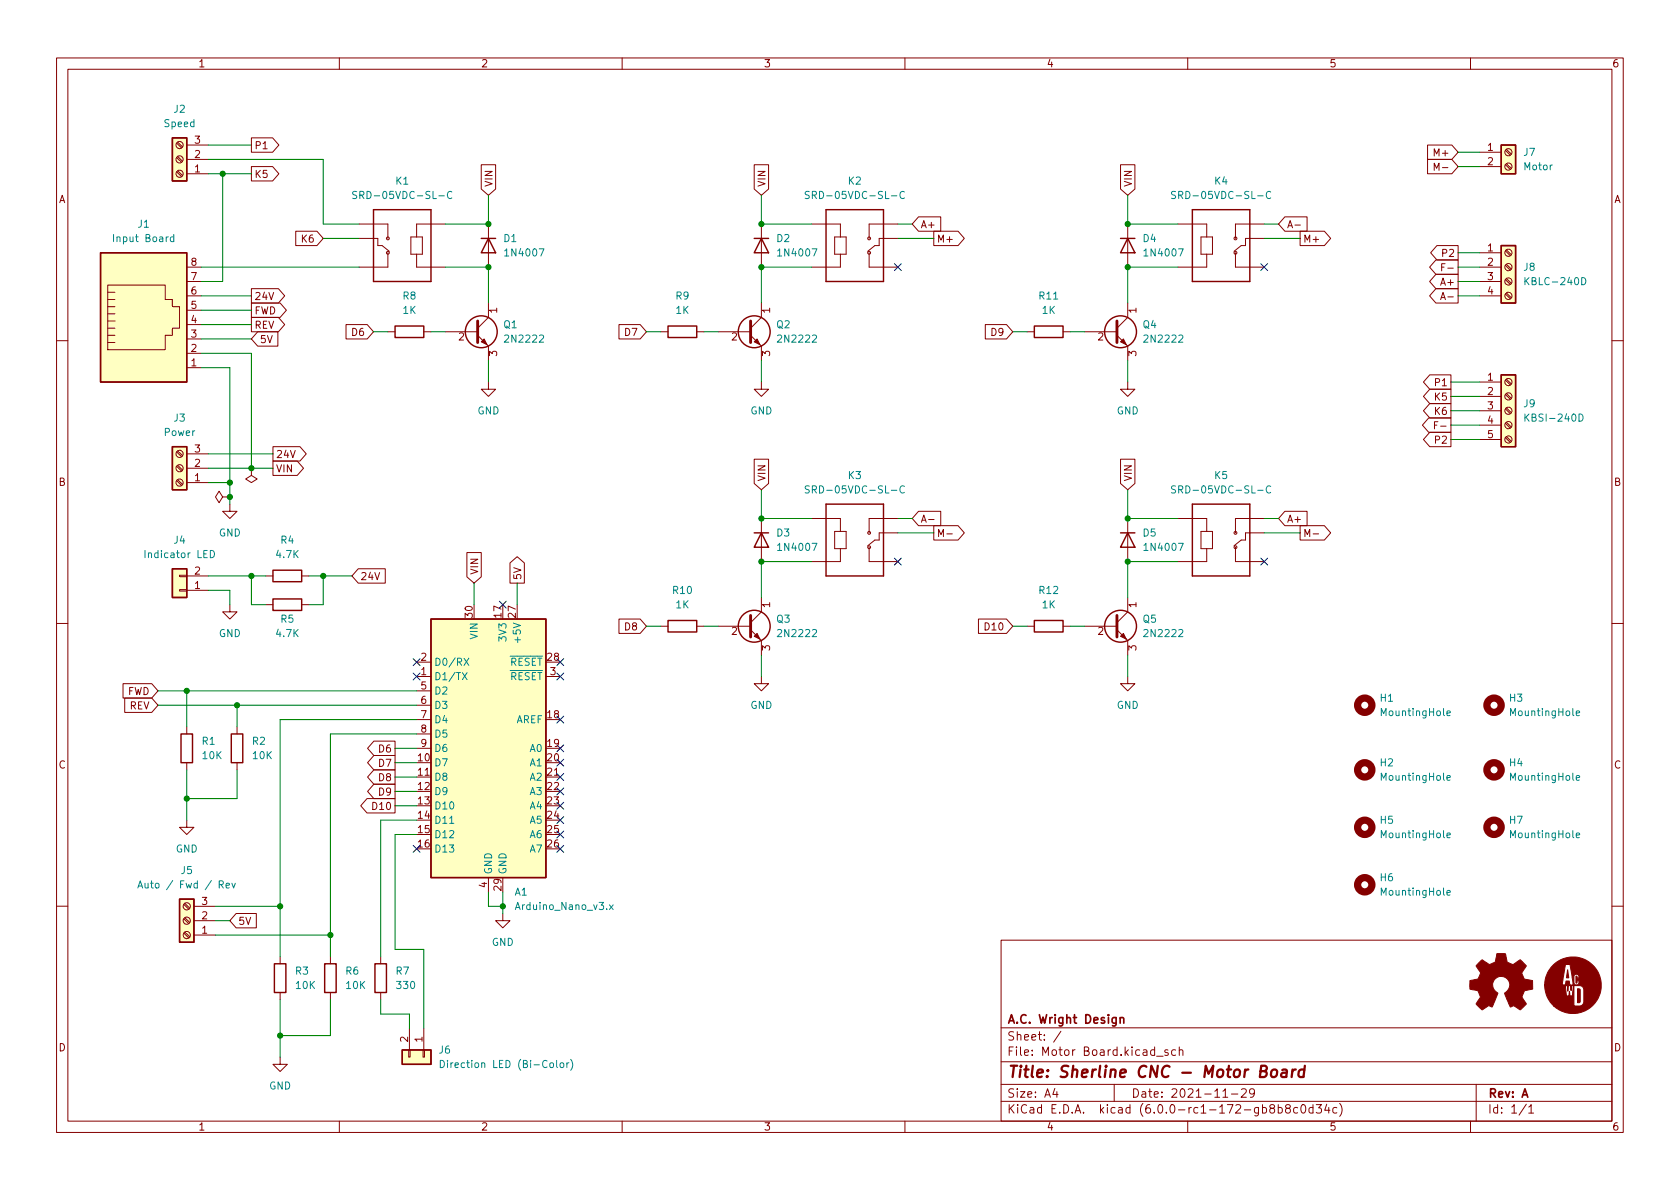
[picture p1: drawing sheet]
<svg xmlns="http://www.w3.org/2000/svg" width="297mm" height="210mm" viewBox="0 0 297 210" stroke-linecap="round" stroke-linejoin="round" font-family="sans-serif">
<g fill="none" stroke="#840000" stroke-width=".18">
<path d="M10 10.2h277v190.1h-277zM12 12.2h273v186.1h-273zM60 10.2v2M110 10.2v2M160 10.2v2M210 10.2v2M260 10.2v2M31.2 25.3l.9 .9M31.2 27.9l.9 .8M31.2 30.4l.9 .8M31.4 25.1l.9 .9M31.4 27.7l.9 .8"/>
<path d="M31.4 30.2l.9 .9M33 30.7h3.8M33 28.2h3.8M33 25.6h3.8M44.4 24.4h3.8l1.1 1.2-1.1 1.3h-3.8zM44.4 29.5h3.8l1.1 1.2-1.1 1.3h-3.8zM63.5 39.6h5.1v2.6M78.7 39.6h-5v2.3M85.1 29.1h2.5v4.3l-1.2 1.1-1.3-1.1zM86.4 39.6v7.6M133.3 29.1h2.6v4.3l-1.3 1.1-1.3-1.1zM134.6 39.6v7.6"/>
<path d="M143.5 39.6h5.1v2.3M158.7 39.6h-5v2.6M162.4 38.3h3.9v2.6h-3.9l-1.1-1.3zM198.1 29.1h2.6v4.3l-1.3 1.1-1.3-1.1zM199.4 39.6v7.6M208.3 39.6h5.1v2.3M223.5 39.6h-5.1v2.6M227.2 38.3h3.9v2.6h-3.9l-1.1-1.3zM229 39.8h.9M252.4 28.2h4.3l1.1 1.3-1.1 1.2h-4.3zM252.4 25.6h4.3l1.1 1.3-1.1 1.3h-4.3zM253.6 30.1v-1.2l.4 .9 .4-.9v1.2"/>
<path d="M255 29.6h1M261.6 26.9h3.8M261.6 29.5h3.8M266.2 29.1l.8 .9M266.2 26.6l.8 .8M266.3 29l.9 .8M266.3 26.4l.9 .8M19 59.3h1.3M19 58h1.3M19 56.8h1.3M19 55.5h1.3M19 54.2h1.3"/>
<path d="M19 50.4h10.2v2.6h1.3v1.2h1.2v3.8h-1.2v1.3h-1.3v2.5h-10.2zM19 53h1.3M19 51.7h1.3M33 47.2h2.6M33 59.9h2.6M33 57.4h2.6M33 54.9h2.6M33 52.3h2.6M33 49.8h2.6M44.4 51h4.8l1.1 1.3-1.1 1.3h-4.8zM44.4 53.6h5.1l1.1 1.3-1.1 1.2h-5.1zM44.4 56.1h4.8l1.1 1.3-1.1 1.3h-4.8z"/>
<path d="M45.6 58.7h3.5v2.5h-3.5l-1.2-1.3zM52.3 40.9h3.7l1.1 1.3-1.1 1.2h-3.7zM61.2 57.4h3.7l1.1 1.3-1.1 1.2h-3.7zM63.5 42.2h3.3v1.2h.8l1.2 1M68.6 58.7h1.2M68.6 44.7v2.5h-5.1M72.6 41.9h2.1v3.1h-2.1zM73.7 45v2.2h5M74.9 58.7h1.3M78.7 58.7h5.8M84.5 59.3l1.9 1.9v2.5M86.4 53.6v2.5l-1.9 1.9"/>
<path d="M109.4 57.4h3.8l1.1 1.3-1.1 1.2h-3.8zM116.8 58.7h1.3M123.2 58.7h1.3M127 58.7h5.7M132.7 59.3l1.9 1.9v2.5M134.6 53.6v2.5l-1.9 1.9M147.6 41.9h2v3.1h-2zM148.6 45v2.2h-5.1M153.7 44.7v2.5h5M158.7 42.2h-3.3v1.2h-.7l-1.3 1M165.1 40.9h4.3l1.1 1.3-1.1 1.2h-4.3zM174.2 57.4h3.8l1.1 1.3-1.1 1.2h-3.8z"/>
<path d="M181.6 58.7h1.3M188 58.7h1.2M191.8 58.7h5.7M197.5 59.3l1.9 1.9v2.5M199.4 53.6v2.5l-1.9 1.9M212.3 41.9h2.1v3.1h-2.1zM213.4 45v2.2h-5.1M218.4 44.7v2.5h5.1M223.5 42.2h-3.3v1.2h-.7l-1.3 1M229.9 40.9h4.3l1.1 1.3-1.1 1.2h-4.3zM253.9 48.5h3.9v2.5h-3.9l-1.1-1.2zM253.9 51h3.9v2.6h-3.9l-1.1-1.3z"/>
<path d="M253.9 46h3.9v2.5h-3.9l-1.1-1.3zM254.1 43.4h3.7v2.6h-3.7l-1.2-1.3zM254.7 53l.4-1.3 .5 1.3M254.8 52.6h.6M254.9 47.2h.4M255.5 46.6h-.6v1.3M256 52.5h1M256 47.4h1M261.6 47.2h3.8M261.6 52.3h3.8M261.6 49.8h3.8M261.6 44.7h3.8"/>
<path d="M266.2 52l.8 .8M266.2 49.4l.8 .9M266.2 46.9l.8 .8M266.2 44.4l.8 .8M266.3 51.8l.9 .8M266.3 49.3l.9 .8M266.3 46.7l.9 .9M266.3 44.2l.9 .8M10 60.2h2M19 60.6h1.3M31.2 79.9l.9 .9M31.4 79.8l.9 .8"/>
<path d="M33 65h2.6M33 62.5h2.6M48.3 79h4.7l1.1 1.3-1.1 1.2h-4.7zM86.4 67.6v1.2h1.2l-1.2 1.3-1.3-1.3h1.3M134.6 67.6v1.2h1.3l-1.3 1.3-1.3-1.3h1.3M199.4 67.6v1.2h1.3l-1.3 1.3-1.3-1.3h1.3M252.6 73.9h3.9v2.5h-3.9l-1.1-1.2zM252.8 76.4h3.7v2.6h-3.7l-1.1-1.3zM252.8 68.8h3.7v2.6h-3.7l-1.1-1.3zM252.8 66.3h3.7v2.5h-3.7l-1.1-1.2zM252.8 71.4h3.7v2.5h-3.7l-1.1-1.3zM253.6 75.2h.5"/>
<path d="M254.2 74.6h-.6v1.2M254.7 75.4h1M261.6 67.6h3.8M261.6 70.1h3.8M261.6 72.6h3.8M261.6 75.2h3.8M261.6 77.7h3.8M266.2 77.4l.8 .8M266.2 74.8l.8 .9M266.2 72.3l.8 .8M266.2 69.8l.8 .8M266.2 67.2l.8 .9"/>
<path d="M266.3 77.2l.9 .8M266.3 74.7l.9 .8M266.3 72.1l.9 .9M266.3 69.6l.9 .8M266.3 67.1l.9 .8M285 60.2h2M31.2 82.5l.9 .8M31.2 85l.9 .8M31.4 82.3l.9 .8M31.4 84.8l.9 .9M33 85.3h3.8M33 82.8h3.8"/>
<path d="M33 80.3h3.8M39.4 87.9l-.7-1-.6 1 .6 1 .7-1h1.2M40.6 87.9h.1M40.6 89.1v1.3h1.3l-1.3 1.3-1.2-1.3h1.2M44.4 82.8v1.3l1.1 .6-1.1 .6-1-.6 1-.6M44.4 82.8h.1M48.3 81.5h4.3l1.1 1.3-1.1 1.3h-4.3zM82.5 97.7h2.6v4.3l-1.3 1.1-1.3-1.1zM90.2 99.5l1.2-1.1 1.3 1.1v3.6h-2.5zM133.3 81.2h2.6v4.3l-1.3 1.1-1.3-1.1zM134.6 91.7v7.6M143.5 91.7h5.1v2.3"/>
<path d="M147.6 94h2v3h-2zM148.6 97v2.3h-5.1M153.7 96.8v2.5h5M158.7 91.7h-5v2.5M158.7 94.2h-3.3v1.3h-.7l-1.3 1M162.4 90.4h3.9v2.6h-3.9l-1.1-1.3zM164.2 91.9h1M165.1 93h4.3l1.1 1.2-1.1 1.3h-4.3zM166 94.9v-1.3l.4 .9 .4-.9v1.3M167.4 94.4h1M198.1 81.2h2.6v4.3l-1.3 1.1-1.3-1.1zM199.4 91.7v7.6"/>
<path d="M208.3 91.7h5.1v2.3M212.3 94h2.1v3h-2.1zM213.4 97v2.3h-5.1M218.4 96.8v2.5h5.1M223.5 91.7h-5.1v2.5M223.5 94.2h-3.3v1.3h-.7l-1.3 1M227.2 90.4h3.9v2.6h-3.9l-1.1-1.3zM229.9 93h4.3l1.1 1.2-1.1 1.3h-4.3zM230.7 94.9v-1.3l.4 .9 .5-.9v1.3M232.2 94.4h.9M10 110.2h2M31.7 101.7h1.3v.3h-1.3z"/>
<path d="M31.7 104.3h1.3v.2h-1.3zM33 101.8h3.8M33 104.4h3.8M40.6 106.9v1.3h1.3l-1.3 1.3-1.2-1.3h1.2M47 101.8h1.3M47 106.9h1.3M53.3 101.8h1.3M53.3 106.9h1.3M63.3 100.6h4.8v2.5h-4.8l-1.1-1.3zM73.7 119.6h2.5M73.7 117.1h2.5M96.5 119.6h2.6"/>
<path d="M109.4 109.5h3.8l1.1 1.2-1.1 1.3h-3.8zM116.8 110.7h1.3M123.2 110.7h1.3M127 110.7h5.7M132.7 111.4l1.9 1.9v2.5M134.6 119.6v1.3h1.3l-1.3 1.3-1.3-1.3h1.3M134.6 105.7v2.5l-1.9 1.9M173 109.5h5l1.1 1.2-1.1 1.3h-5zM181.6 110.7h1.3M188 110.7h1.2M191.8 110.7h5.7M197.5 111.4l1.9 1.9v2.5"/>
<path d="M199.4 119.6v1.3h1.3l-1.3 1.3-1.3-1.3h1.3M199.4 105.7v2.5l-1.9 1.9M285 110.2h2M21.7 120.9h5.1l1.1 1.3-1.1 1.2h-5.1zM22.1 123.4h4.7l1.1 1.3-1.1 1.3h-4.7zM33 128.5v1.3M33 134.9v1.2M41.9 128.5v1.3M41.9 134.9v1.2M66.1 136.1h3.7v2.6h-3.7l-1.1-1.3zM66.1 138.7h3.7v2.5h-3.7l-1.1-1.3zM66.1 133.6h3.7v2.5h-3.7l-1.1-1.2z"/>
<path d="M66.1 131.1h3.7v2.5h-3.7l-1.1-1.3zM73.7 137.4h2.5M73.7 122.2h2.5M73.7 124.7h2.5M73.7 127.2h2.5M73.7 129.8h2.5M73.7 132.3h2.5M96.5 137.4h2.6M32.5 159.9l.9 .9M32.7 159.8l.9 .8M33 145v1.3h1.3l-1.3 1.3-1.3-1.3h1.3M64.9 141.2h4.9v2.6h-4.9l-1.1-1.3z"/>
<path d="M86.4 155.2v2.5M10 160.2h2M32.5 162.5l.9 .8M32.5 165l.9 .9M32.7 162.3l.9 .8M32.7 164.8l.9 .9M34.3 165.3h3.8M34.3 162.8h3.8M34.3 160.3h3.8M41.8 161.5h3.5v2.6h-3.5l-1.2-1.3zM49.5 169.2v1.2M49.5 175.5v1.3"/>
<path d="M58.4 169.2v1.2M58.4 175.5v1.3M67.3 169.2v1.2M67.3 175.5v1.3M88.9 161.5v1.3h1.3l-1.3 1.3-1.3-1.3h1.3M177 166.3h108v32h-108zM285 160.2h2M49.5 186.9v1.3h1.3l-1.3 1.3-1.2-1.3h1.2M60 198.3v2M72.3 185.7h.2v1.2h-.2zM72.4 181.9v3.8M74.8 185.7h.3v1.2h-.3z"/>
<path d="M74.9 181.9v3.8M110 198.3v2M160 198.3v2M177 194.8h108M177 191.8h108M177 187.8h108M177 181.8h108M186.5 192.5l-.4 1h1M186.9 193v1M187.6 182.4l-1.3 1.9M197 191.8v3M204.5 186.8h1.1"/>
<path d="M206.5 185.7l-.4-.1-.2 .2 .1 .3 .5 .1v.4h-.6M207.9 185.7l-.5-.1-.3 .3v.4l.2 .3h.6M208.5 185.8l.2-.2 .4 .1v.9M208.5 185.1v1.5M210 198.3v2M216.2 194h.9M217.7 193.5h1.2M219.5 192.7l.6-.2 .2 .2 .1 .3-1 1h1M221.8 193.2l-.3 .3-.4-.1-.2-.2 .2-.6 .4-.1 .2 .2a.99 .99 0 0 1-.3 1.3h-.3M224.8 196l-.3-.3 .1-.2 .2-.2 .4 .1 .2 .2-.1 .2-.7 .2-.1 .3v.2l.3 .3h.4l.2-.3-.1-.4-.2-.1M226 195.9l.4-.1 .3 .3v.4l-.1 .3h-.6M226 195.3v1.5"/>
<path d="M227.6 196l-.3-.3 .1-.2 .2-.2 .4 .1 .1 .2v.2l-.7 .2-.1 .3 .1 .4 .2 .1h.3l.2-.3v-.2l-.2-.3M229.4 195.9l-.4-.1-.3 .3v.4l.2 .3h.5M230.2 195.4l.2-.1a.81 .81 0 0 1 .5 .7 .81 .81 0 0 1-.3 .8h-.1a.81 .81 0 0 1-.6-.6 .81 .81 0 0 1 .3-.8zM232.1 195.9l-.4-.1-.3 .3v.4l.2 .3h.5M232.1 195.3v1.5M232.7 195.3h.9l-.5 .6 .5 .1v.7l-.2 .1h-.5l-.2-.1M234.6 195.3l-.4 1h.9M234.9 195.8v1M236.4 195.9l-.5-.1-.3 .3v.4l.2 .3h.6M236.9 195.1a1.72 1.72 0 0 1 0 2.3M260 198.3v2M261 191.8v6.5"/>
<path d="M269.9 195.3l-1.3 1.9M270.3 195.8l.4-.5v1.5M270.3 196.8h.9"/>
<circle cx="31.7" cy="28.2" r=".63"/>
<circle cx="31.7" cy="25.6" r=".63"/>
<circle cx="31.7" cy="30.7" r=".63"/>
<circle cx="266.7" cy="26.9" r=".63"/>
<circle cx="266.7" cy="29.5" r=".63"/>
<circle cx="68.6" cy="44.7" r=".25"/>
<circle cx="68.6" cy="42.2" r=".25"/>
<circle cx="153.7" cy="44.7" r=".25"/>
<circle cx="153.7" cy="42.2" r=".25"/>
<circle cx="218.4" cy="44.7" r=".25"/>
<circle cx="218.4" cy="42.2" r=".25"/>
<circle cx="266.7" cy="52.3" r=".63"/>
<circle cx="266.7" cy="47.2" r=".63"/>
<circle cx="266.7" cy="44.7" r=".63"/>
<circle cx="266.7" cy="49.8" r=".63"/>
<circle cx="266.7" cy="75.2" r=".63"/>
<circle cx="266.7" cy="72.6" r=".63"/>
<circle cx="266.7" cy="70.1" r=".63"/>
<circle cx="266.7" cy="77.7" r=".63"/>
<circle cx="266.7" cy="67.6" r=".63"/>
<circle cx="31.7" cy="82.8" r=".63"/>
<circle cx="31.7" cy="80.3" r=".63"/>
<circle cx="31.7" cy="85.3" r=".63"/>
<circle cx="153.7" cy="96.8" r=".25"/>
<circle cx="153.7" cy="94.2" r=".25"/>
<circle cx="218.4" cy="96.8" r=".25"/>
<circle cx="218.4" cy="94.2" r=".25"/>
<circle cx="33" cy="160.3" r=".63"/>
<circle cx="33" cy="165.3" r=".63"/>
<circle cx="33" cy="162.8" r=".63"/>
</g>
<path d="M222.9 189.4l.9-.1a.46 .46 0 0 0 .2-.4 .46 .46 0 0 0-.3-.4h-.7l-.2 2h.7a.53 .53 0 0 0 .5-.5 .53 .53 0 0 0-.5-.6M224.9 189.3a.52 .52 0 0 1 .5-.2 .52 .52 0 0 1 .4 .4v.6a.55 .55 0 0 1-.6 .4 .55 .55 0 0 1-.5-.4zM226.7 189.2l.2-.1 .6 .1-.1 1.3M227.5 189.6l-.7 .1a.4 .4 0 0 0-.3 .3 .4 .4 0 0 0 .3 .5l.6-.1M228.5 189.1l-.1 1.4M229.1 189.1l-.4 .1-.2 .3M230.6 189.2a.66 .66 0 0 0-1 .3v.6l.1 .3 .2 .1 .6-.1M230.7 188.5l-.2 2" fill="none" stroke="#840000" stroke-width=".4"/>
<path d="M198.1 179.9v1M198.1 180.1l.2-.2 .3 .1 .1 .9" fill="none" stroke="#840000" stroke-width=".3"/>
<g fill="none" stroke="#840000" stroke-width=".25">
<path d="M30.5 24.4h2.5v7.6h-2.5zM66 37.1h10.2v12.7h-10.2zM146 37.1h10.2v12.7h-10.2zM210.8 37.1h10.2v12.7h-10.2zM265.4 25.6h2.6v5.1h-2.6zM17.8 44.7h15.2v22.9h-15.2zM69.8 57.7h5.1v2h-5.1zM85.1 42.2h2.5M86.4 42.2l1.2 2.5h-2.5zM118.1 57.7h5.1v2h-5.1zM133.3 42.2h2.6M134.6 42.2l1.3 2.5h-2.6z"/>
<path d="M182.9 57.7h5.1v2h-5.1zM198.1 42.2h2.6M199.4 42.2l1.3 2.5h-2.6zM265.4 43.4h2.6v10.2h-2.6zM30.5 79h2.5v7.6h-2.5zM265.4 66.3h2.6v12.7h-2.6zM133.3 94.2h2.6M134.6 94.2l1.3 2.6h-2.6zM146 89.1h10.2v12.7h-10.2zM198.1 94.2h2.6M199.4 94.2l1.3 2.6h-2.6zM210.8 89.1h10.2v12.7h-10.2z"/>
<path d="M30.5 100.6h2.5v5.1h-2.5zM48.3 100.8h5v2.1h-5zM48.3 105.9h5v2h-5zM76.2 109.5h20.3v45.7h-20.3zM118.1 109.7h5.1v2.1h-5.1zM182.9 109.7h5.1v2.1h-5.1zM32 129.8h2v5.1h-2zM40.9 129.8h2v5.1h-2zM31.7 159h2.6v7.6h-2.6zM48.5 170.4h2v5.1h-2zM57.4 170.4h2v5.1h-2zM66.3 170.4h2v5.1h-2z"/>
<path d="M71.1 185.7h5.1v2.5h-5.1z"/>
<circle cx="85.1" cy="58.7" r="2.82"/>
<circle cx="133.3" cy="58.7" r="2.82"/>
<circle cx="198.1" cy="58.7" r="2.82"/>
<circle cx="133.3" cy="110.7" r="2.82"/>
<circle cx="198.1" cy="110.7" r="2.82"/>
</g>
<g fill="none" stroke="#008484" stroke-width=".18">
<path d="M63.1 33.9l-.5-.1-.2 .2v.3l.6 .3 .1 .3-.3 .2h-.4M79.9 34a.6 .6 0 0 0-.8 .4 .6 .6 0 0 0 .5 .7l.3-.1M143.1 33.9l-.5-.1-.2 .2v.3l.6 .3 .1 .3-.3 .2h-.4M159.9 34a.6 .6 0 0 0-.8 .4 .6 .6 0 0 0 .6 .7l.2-.1M207.9 33.9l-.5-.1-.2 .2v.3l.5 .3 .2 .3-.3 .2h-.5M224.7 34a.6 .6 0 0 0-.9 .4 .6 .6 0 0 0 .6 .7l.3-.1M30.7 41.9h-.3l-.3 .2 .1 .6h.5M30.7 41.5v1.2M269.6 49.1v1.3M270.3 49.1l-.7 .7M279.7 49.1a.64 .64 0 0 1 .7 .6 .64 .64 0 0 1-.7 .7zM269.6 73.2v1.3"/>
<path d="M270.3 73.2l-.7 .7M279.2 73.2a.64 .64 0 0 1 .7 .6 .64 .64 0 0 1-.7 .7zM37.2 97.3a.64 .64 0 0 1 .7 .7 .64 .64 0 0 1-.7 .6zM143.1 86l-.5-.1-.2 .1v.4l.6 .2 .1 .3-.3 .3-.4-.1M159.9 86a.6 .6 0 0 0-.8 .5 .6 .6 0 0 0 .6 .7l.2-.1M207.9 86l-.5-.1-.2 .1v.4l.5 .2 .2 .3-.3 .3-.5-.1M224.7 86a.6 .6 0 0 0-.9 .5 .6 .6 0 0 0 .6 .7l.3-.1M81.7 118.9l.9 1.3M82 116.4l.9 1.3M82.6 118.9l-.9 1.3M82.9 116.4l-.9 1.3M255.8 126.1l.6-.1v-.2l-.4-.1-.2 .2 .1 .6h.5"/>
<path d="M255.8 137.6l.6-.2v-.2l-.4-.1-.2 .2 .1 .6h.5M278.7 137.6l.6-.2-.1-.2-.3-.1-.2 .2 .1 .6h.4M278.7 126.1l.6-.1-.1-.2-.3-.1-.2 .2 .1 .6h.4M24.4 157l.4-1.2 .4 1.2M24.5 156.7h.6M40 156.6l.6-.1-.1-.3h-.3l-.2 .2v.6h.5M41 156.2l.3 .8 .3-.8M79.5 145.6h.7M107.8 160l.6 .8M108.4 160l-.6 .8M255.8 157.9l.6-.1v-.3h-.4l-.2 .1 .1 .6h.5M255.8 147.7l.6-.1v-.2l-.4-.1-.2 .2 .1 .6h.5"/>
<path d="M278.7 147.7l.6-.1-.1-.2-.3-.1-.2 .2 .1 .6h.4M77.9 187.5a.64 .64 0 0 1 .7 .6 .64 .64 0 0 1-.7 .7zM99.1 188l.3-.1 .3 .3v.3l-.3 .3-.3-.1-.1-.2zM100.2 187.9v.9M100.6 187.9l-.4 .3M100.9 187.3a1.46 1.46 0 0 1 0 2"/>
</g>
<path d="M84.5 56.8v3.8M132.7 56.8v3.8M197.5 56.8v3.8M132.7 108.8v3.8M197.5 108.8v3.8" fill="none" stroke="#840000" stroke-width=".51"/>
<g fill="#840000" stroke="#840000" stroke-width=".18">
<path d="M133.3 60.4l.6-.5 .5 1.1z"/>
<path d="M85.6 59.9l.5 1.1-1-.6z"/>
<path d="M133.3 112.5l.6-.5 .5 1z"/>
<path d="M278.9 174.8l.3 .1 .2 .1v2.1l-.2 .2h-.3z"/>
<path d="M277.2 171.5l.2 1.4h-.4z"/>
<path d="M274.6 170.7a5 5 0 0 1 7 0 5 5 0 0 1 .1 7 4.8 4.8 0 0 1-3.1 1.5h-1.2a4.9 4.9 0 0 1-2.7-1.3h4.7a.8 .8 0 0 0 .6-.7l-.1-2.5-.5-.4h-1.1v3.6h-3.6a4.8 4.8 0 0 1-1.6-3.6h3.7l.2 1.8h.4l.1-.8 .1 .6a.24 .24 0 0 0 .2 .2 .24 .24 0 0 0 .2-.1l.2-1.7h-.3l-.1 .9-.1-.9h-.4l-.1 1-.1-1h-4v-.1h3.7l.1-.7h.5l.1 .2a.38 .38 0 0 0 .1 .4 .38 .38 0 0 0 .4 .1h.2l-.1-.3 .5 .3 .3-.1 .2-.2v-.5h-.2l-.1 .4h-.2v-1.2h.2v.4h.4v-.4l-.3-.3-.5 .1-.1 1.5h-.2l-.5-3.3h-.8l-.6 3.6h-3.1a4.8 4.8 0 0 1 1.5-3.5z"/>
<path d="M261.5 170.2l.6-.5 .8 .6a.62 .62 0 0 0 1.1 0l.2-.1a1.62 1.62 0 0 0 .4-1.3l.1-.3 1.5 .1 .1 .7a.74 .74 0 0 0 .7 1l.5 .2 1.3-.9 1 1.1-.4 .6a.75 .75 0 0 0-.1 1.2l.2 .5 1.5 .3v1.5l-1.4 .3-.1 .1a1.23 1.23 0 0 0-.3 1.2l.7 1-.1 .2-1 .9-.8-.6a.54 .54 0 0 0-.9 .1l-1.1-2.4a2.33 2.33 0 0 0 .9-1.9 1.54 1.54 0 0 0-2.5-.7 1.54 1.54 0 0 0 .4 2.5l-1 2.5a.69 .69 0 0 0-1.1 .1l-.6 .4-1.1-1.1 .8-1.2-.3-.5a.71 .71 0 0 0-.9-.7l-.7-.2v-1.5l.4-.1a1.11 1.11 0 0 0 1.3-.7 .72 .72 0 0 0-.2-1.2l-.4-.6z"/>
<path d="M198.1 112.5l.5-.5 .5 1z"/>
<path d="M198.1 60.4l.5-.5 .5 1.1z"/>
</g>
<g fill="#ffffc2" stroke="#ffffc2" stroke-width=".18">
<path d="M265.4 25.6h2.6v5.1h-2.6z"/>
<path d="M30.5 79h2.5v7.6h-2.5z"/>
<path d="M17.8 44.7h15.2v22.9h-15.2z"/>
<path d="M30.5 24.4h2.5v7.6h-2.5z"/>
<path d="M31.7 159h2.6v7.6h-2.6z"/>
<path d="M265.4 66.3h2.6v12.7h-2.6z"/>
<path d="M265.4 43.4h2.6v10.2h-2.6z"/>
<path d="M30.5 100.6h2.5v5.1h-2.5z"/>
<path d="M71.1 185.7h5.1v2.5h-5.1z"/>
<path d="M76.2 109.5h20.3v45.7h-20.3z"/>
</g>
<g fill="none" stroke="#840000" stroke-width="1.3">
<circle cx="241.3" cy="124.7" r="1.27"/>
<circle cx="241.3" cy="136.1" r="1.27"/>
<circle cx="264.2" cy="124.7" r="1.27"/>
<circle cx="264.2" cy="136.1" r="1.27"/>
<circle cx="241.3" cy="156.5" r="1.27"/>
<circle cx="241.3" cy="146.3" r="1.27"/>
<circle cx="264.2" cy="146.3" r="1.27"/>
</g>
<g fill="none" stroke="#008400" stroke-width=".18">
<path d="M36.8 28.2h20.3v11.4h6.4M36.8 25.6h7.6M36.8 30.7h7.6M39.4 30.7v19.1h-3.8M86.4 34.5v5.1h-7.7M134.6 34.5v5.1h8.9M158.7 39.6h2.6M199.4 34.5v5.1h8.9M223.5 39.6h2.6M257.8 26.9h3.8M257.8 29.5h3.8M35.6 47.2h27.9"/>
<path d="M35.6 59.9h8.8M35.6 57.4h8.8M35.6 52.3h8.8M35.6 54.9h8.8M57.1 42.2h6.4M66 58.7h2.6M76.2 58.7h2.5M78.7 47.2h7.7v6.4M114.3 58.7h2.5M124.5 58.7h2.5M143.5 47.2h-8.9v6.4M158.7 42.2h6.4"/>
<path d="M179.1 58.7h2.5M189.2 58.7h2.6M208.3 47.2h-8.9v6.4M223.5 42.2h6.4M257.8 47.2h3.8M257.8 52.3h3.8M257.8 49.8h3.8M257.8 44.7h3.8M35.6 62.5h8.8v20.3M35.6 65h5v24.1M86.4 63.7v3.9M134.6 63.7v3.9"/>
<path d="M199.4 63.7v3.9M256.5 72.6h5.1M256.5 67.6h5.1M256.5 70.1h5.1M256.5 75.2h5.1M256.5 77.7h5.1M36.8 82.8h11.5M36.8 80.3h11.5M36.8 85.3h3.8M134.6 86.6v5.1h8.9M143.5 99.3h-8.9v6.4M158.7 94.2h6.4"/>
<path d="M158.7 91.7h2.6M199.4 86.6v5.1h8.9M208.3 99.3h-8.9v6.4M223.5 94.2h6.4M223.5 91.7h2.6M36.8 101.8h10.2M36.8 104.4h3.8v2.5M44.4 101.8v5.1h2.6M54.6 101.8h7.6M57.1 101.8v5.1h-2.5M83.8 103.1v3.8M91.4 103.1v3.8"/>
<path d="M114.3 110.7h2.5M124.5 110.7h2.5M134.6 115.8v3.8M179.1 110.7h2.5M189.2 110.7h2.6M199.4 115.8v3.8M27.9 122.2h45.8M27.9 124.7h45.8M33 122.2v6.3M33 136.1v8.9M41.9 124.7v3.8M41.9 136.1v5.1h-8.9"/>
<path d="M69.8 134.9h3.9M69.8 132.3h3.9M69.8 139.9h3.9M69.8 137.4h3.9M73.7 129.8h-15.3v39.4M73.7 127.2h-24.2v42M69.8 142.5h3.9M73.7 145h-6.4v24.2M73.7 147.6h-3.9v20.3h5.1v14M86.4 157.7v2.6h2.5M88.9 157.7v3.8M38.1 165.3h20.3"/>
<path d="M38.1 160.3h11.4M38.1 162.8h2.5M49.5 176.8v10.1M58.4 176.8v6.3h-8.9M67.3 176.8v2.5h5.1v2.6"/>
</g>
<g fill="none" stroke="#000084" stroke-width=".18">
<path d="M158.1 46.6l1.3 1.2M159.4 46.6l-1.3 1.2M222.9 46.6l1.2 1.2M224.1 46.6l-1.2 1.2M158.1 98.7l1.3 1.2M159.4 98.7l-1.3 1.2M222.9 98.7l1.2 1.2M224.1 98.7l-1.2 1.2M73.1 116.5l1.2 1.2M73.1 119l1.2 1.2M74.3 116.5l-1.2 1.2M74.3 119l-1.2 1.2"/>
<path d="M88.3 106.3l1.2 1.2M89.5 106.3l-1.2 1.2M98.5 119l1.2 1.2M98.5 116.5l1.2 1.2M99.7 119l-1.2 1.2M99.7 116.5l-1.2 1.2M98.5 134.3l1.2 1.2M98.5 126.6l1.2 1.3M98.5 131.7l1.2 1.2M98.5 139.3l1.2 1.3M98.5 136.8l1.2 1.2M99.7 134.3l-1.2 1.2"/>
<path d="M99.7 126.6l-1.2 1.3M99.7 131.7l-1.2 1.2M99.7 139.3l-1.2 1.3M99.7 136.8l-1.2 1.2M73.1 149.5l1.2 1.2M74.3 149.5l-1.2 1.2M98.5 149.5l1.2 1.2M98.5 141.9l1.2 1.2M98.5 144.4l1.2 1.2M98.5 147l1.2 1.2M99.7 149.5l-1.2 1.2M99.7 141.9l-1.2 1.2"/>
<path d="M99.7 144.4l-1.2 1.2M99.7 147l-1.2 1.2"/>
</g>
<g fill="#008400" stroke="#008400" stroke-width=".18">
<circle cx="134.6" cy="47.2" r=".46"/>
<circle cx="134.6" cy="99.3" r=".46"/>
<circle cx="57.1" cy="101.8" r=".46"/>
<circle cx="86.4" cy="47.2" r=".46"/>
<circle cx="41.9" cy="124.7" r=".46"/>
<circle cx="44.4" cy="82.8" r=".46"/>
<circle cx="44.4" cy="101.8" r=".46"/>
<circle cx="40.6" cy="85.3" r=".46"/>
<circle cx="40.6" cy="87.9" r=".46"/>
<circle cx="49.5" cy="183.1" r=".46"/>
<circle cx="88.9" cy="160.3" r=".46"/>
<circle cx="199.4" cy="99.3" r=".46"/>
<circle cx="199.4" cy="91.7" r=".46"/>
<circle cx="199.4" cy="47.2" r=".46"/>
<circle cx="199.4" cy="39.6" r=".46"/>
<circle cx="33" cy="122.2" r=".46"/>
<circle cx="49.5" cy="160.3" r=".46"/>
<circle cx="58.4" cy="165.3" r=".46"/>
<circle cx="33" cy="141.2" r=".46"/>
<circle cx="86.4" cy="39.6" r=".46"/>
<circle cx="39.4" cy="30.7" r=".46"/>
<circle cx="134.6" cy="91.7" r=".46"/>
<circle cx="134.6" cy="39.6" r=".46"/>
</g>
<text font-size="2.8" fill="#840000" x="178" y="190.6">Title: Sherline CNC - Motor Board</text>
<g font-size="2.1" fill="#840000">
<text x="178" y="184">Sheet: /</text>
<text x="178" y="181">A.C. Wright Design</text>
<text x="178" y="186.7">File: Motor Board.kicad_sch</text>
<text x="178" y="196.9">KiCad E.D.A. kicad (6.0.0-rc1-172-gb8b8c0d34c)</text>
<text x="178" y="194.1">Size: A4</text>
<text x="200" y="194.1">Date: 2021-11-29</text>
<text x="263" y="194.1">Rev: A</text>
<text x="263" y="196.9">Id: 1/1</text>
</g>
<g font-size="1.8" fill="#840000">
<text x="35" y="11.9">1</text>
<text x="85" y="11.9">2</text>
<text x="135" y="11.9">3</text>
<text x="185" y="11.9">4</text>
<text x="235" y="11.9">5</text>
<text x="285" y="11.9">6</text>
<text x="34.4" y="27.9">2</text>
<text x="34.4" y="25.4">3</text>
<text x="44.9" y="26.4">P1</text>
<text x="253.9" y="27.6">M+</text>
<text x="263" y="26.7">1</text>
<text x="263" y="29.2">2</text>
<text x="10.3" y="35.9">A</text>
<text x="34.4" y="30.5">1</text>
<text x="44.9" y="31.5">K5</text>
<text x="87.1" y="33.1" transform="rotate(-90 87.1 33.1)">VIN</text>
<text x="135.3" y="33.1" transform="rotate(-90 135.3 33.1)">VIN</text>
<text x="200.1" y="33.1" transform="rotate(-90 200.1 33.1)">VIN</text>
<text x="285.3" y="35.9">A</text>
<text x="162.7" y="40.3">A+</text>
<text x="227.5" y="40.3">A-</text>
<text x="33.8" y="47">8</text>
<text x="53.5" y="42.9">K6</text>
<text x="165.6" y="42.9">M+</text>
<text x="230.3" y="42.9">M+</text>
<text x="255.2" y="45.4">P2</text>
<text x="263" y="44.4">1</text>
<text x="263" y="47">2</text>
<text x="33.8" y="52.1">6</text>
<text x="33.8" y="49.5">7</text>
<text x="44.9" y="53">24V</text>
<text x="255" y="50.5">A+</text>
<text x="263" y="49.5">3</text>
<text x="263" y="52.1">4</text>
<text x="33.8" y="59.7">3</text>
<text x="33.8" y="57.1">4</text>
<text x="33.8" y="54.6">5</text>
<text x="44.9" y="55.6">FWD</text>
<text x="44.9" y="58.1">REV</text>
<text x="62.4" y="59.4">D6</text>
<text x="87.9" y="55.4" transform="rotate(-90 87.9 55.4)">1</text>
<text x="110.6" y="59.4">D7</text>
<text x="136.1" y="55.4" transform="rotate(-90 136.1 55.4)">1</text>
<text x="175.4" y="59.4">D9</text>
<text x="200.9" y="55.4" transform="rotate(-90 200.9 55.4)">1</text>
<text x="33.8" y="64.8">1</text>
<text x="33.8" y="62.2">2</text>
<text x="45.9" y="60.7">5V</text>
<text x="81.1" y="60.2">2</text>
<text x="87.9" y="63" transform="rotate(-90 87.9 63)">3</text>
<text x="129.4" y="60.2">2</text>
<text x="136.1" y="63" transform="rotate(-90 136.1 63)">3</text>
<text x="194.1" y="60.2">2</text>
<text x="200.9" y="63" transform="rotate(-90 200.9 63)">3</text>
<text x="253.8" y="70.8">K5</text>
<text x="253.9" y="68.3">P1</text>
<text x="263" y="67.3">1</text>
<text x="263" y="69.8">2</text>
<text x="253.8" y="73.4">K6</text>
<text x="263" y="72.4">3</text>
<text x="263" y="74.9">4</text>
<text x="263" y="77.5">5</text>
<text x="34.4" y="82.5">2</text>
<text x="34.4" y="80">3</text>
<text x="48.7" y="81">24V</text>
<text x="48.7" y="83.5">VIN</text>
<text x="253.9" y="78.4">P2</text>
<text x="10.3" y="85.9">B</text>
<text x="34.4" y="85.1">1</text>
<text x="135.3" y="85.2" transform="rotate(-90 135.3 85.2)">VIN</text>
<text x="200.1" y="85.2" transform="rotate(-90 200.1 85.2)">VIN</text>
<text x="285.3" y="85.9">B</text>
<text x="162.7" y="92.4">A-</text>
<text x="227.5" y="92.4">A+</text>
<text x="34.4" y="101.6">2</text>
<text x="84.5" y="101.7" transform="rotate(-90 84.5 101.7)">VIN</text>
<text x="34.4" y="104.1">1</text>
<text x="63.7" y="102.6">24V</text>
<text x="92.2" y="102.6" transform="rotate(-90 92.2 102.6)">5V</text>
<text x="136.1" y="107.4" transform="rotate(-90 136.1 107.4)">1</text>
<text x="200.9" y="107.4" transform="rotate(-90 200.9 107.4)">1</text>
<text x="83.6" y="109.2" transform="rotate(-90 83.6 109.2)">30</text>
<text x="88.6" y="109.2" transform="rotate(-90 88.6 109.2)">17</text>
<text x="91.2" y="109.2" transform="rotate(-90 91.2 109.2)">27</text>
<text x="110.6" y="111.5">D8</text>
<text x="129.4" y="112.3">2</text>
<text x="174.4" y="111.5">D10</text>
<text x="194.1" y="112.3">2</text>
<text x="74.4" y="119.4">1</text>
<text x="74.4" y="116.8">2</text>
<text x="96.8" y="116.8">28</text>
<text x="97.3" y="119.4">3</text>
<text x="136.1" y="115" transform="rotate(-90 136.1 115)">3</text>
<text x="200.9" y="115" transform="rotate(-90 200.9 115)">3</text>
<text x="22.5" y="122.9">FWD</text>
<text x="22.9" y="125.4">REV</text>
<text x="74.4" y="121.9">5</text>
<text x="74.4" y="124.5">6</text>
<text x="74.4" y="127">7</text>
<text x="74.4" y="129.5">8</text>
<text x="96.8" y="127">18</text>
<text x="10.3" y="135.9">C</text>
<text x="67.1" y="135.6">D7</text>
<text x="67.1" y="133.1">D6</text>
<text x="73.9" y="134.6">10</text>
<text x="73.9" y="137.2">11</text>
<text x="74.4" y="132.1">9</text>
<text x="96.8" y="132.1">19</text>
<text x="96.8" y="134.6">20</text>
<text x="96.8" y="137.2">21</text>
<text x="285.3" y="135.9">C</text>
<text x="66.1" y="143.2">D10</text>
<text x="67.1" y="138.1">D8</text>
<text x="67.1" y="140.7">D9</text>
<text x="73.9" y="139.7">12</text>
<text x="73.9" y="142.2">13</text>
<text x="96.8" y="139.7">22</text>
<text x="96.8" y="142.2">23</text>
<text x="73.9" y="144.8">14</text>
<text x="73.9" y="147.3">15</text>
<text x="73.9" y="149.9">16</text>
<text x="96.8" y="144.8">24</text>
<text x="96.8" y="147.3">25</text>
<text x="96.8" y="149.9">26</text>
<text x="35.7" y="160">3</text>
<text x="86.1" y="157" transform="rotate(-90 86.1 157)">4</text>
<text x="88.6" y="157.4" transform="rotate(-90 88.6 157.4)">29</text>
<text x="35.7" y="165.1">1</text>
<text x="35.7" y="162.6">2</text>
<text x="42.1" y="163.5">5V</text>
<text x="10.3" y="185.9">D</text>
<text x="72.1" y="184.3" transform="rotate(-90 72.1 184.3)">2</text>
<text x="74.7" y="184.3" transform="rotate(-90 74.7 184.3)">1</text>
<text x="285.3" y="185.9">D</text>
<text x="35" y="199.9">1</text>
<text x="85" y="199.9">2</text>
<text x="135" y="199.9">3</text>
<text x="185" y="199.9">4</text>
<text x="235" y="199.9">5</text>
<text x="285" y="199.9">6</text>
</g>
<g font-size="1.8" fill="#008484">
<text x="29.1" y="22.5">Speed</text>
<text x="30.8" y="19.9">J2</text>
<text x="269.4" y="27.6">J7</text>
<text x="63.8" y="35.2">SRD-05VDC-SL-C</text>
<text x="70" y="32.6">K1</text>
<text x="143.8" y="35.2">SRD-05VDC-SL-C</text>
<text x="150" y="32.6">K2</text>
<text x="208.5" y="35.2">SRD-05VDC-SL-C</text>
<text x="214.8" y="32.6">K4</text>
<text x="269.5" y="30.1">Motor</text>
<text x="24.4" y="40.3">J1</text>
<text x="20.4" y="42.8">Input Board</text>
<text x="89.1" y="42.8">D1</text>
<text x="89.6" y="45.3">1N4007</text>
<text x="137.3" y="42.8">D2</text>
<text x="137.8" y="45.3">1N4007</text>
<text x="202.1" y="42.8">D4</text>
<text x="202.6" y="45.3">1N4007</text>
<text x="269.4" y="47.9">J8</text>
<text x="71.3" y="53">R8</text>
<text x="119.5" y="53">R9</text>
<text x="183.8" y="53">R11</text>
<text x="270.1" y="50.4">KBLC-240D</text>
<text x="71.3" y="55.5">1K</text>
<text x="89.1" y="58">Q1</text>
<text x="119.5" y="55.5">1K</text>
<text x="137.3" y="58">Q2</text>
<text x="184.3" y="55.5">1K</text>
<text x="202.1" y="58">Q4</text>
<text x="89.6" y="60.6">2N2222</text>
<text x="137.8" y="60.6">2N2222</text>
<text x="202.6" y="60.6">2N2222</text>
<text x="29.1" y="77.1">Power</text>
<text x="30.8" y="74.5">J3</text>
<text x="84.4" y="73.3">GND</text>
<text x="132.7" y="73.3">GND</text>
<text x="197.4" y="73.3">GND</text>
<text x="269.4" y="72">J9</text>
<text x="270.2" y="74.5">KBSI-240D</text>
<text x="143.8" y="87.2">SRD-05VDC-SL-C</text>
<text x="150" y="84.7">K3</text>
<text x="208.5" y="87.2">SRD-05VDC-SL-C</text>
<text x="214.8" y="84.7">K5</text>
<text x="38.7" y="94.9">GND</text>
<text x="137.3" y="94.9">D3</text>
<text x="202.1" y="94.9">D5</text>
<text x="26" y="98.7">Indicator LED</text>
<text x="30.8" y="96.1">J4</text>
<text x="48.9" y="98.7">4.7K</text>
<text x="49.7" y="96.1">R4</text>
<text x="137.8" y="97.4">1N4007</text>
<text x="202.6" y="97.4">1N4007</text>
<text x="119" y="105">R10</text>
<text x="119.5" y="107.6">1K</text>
<text x="183.8" y="105">R12</text>
<text x="184.3" y="107.6">1K</text>
<text x="38.7" y="112.6">GND</text>
<text x="48.9" y="112.6">4.7K</text>
<text x="49.7" y="110.1">R5</text>
<text x="84.5" y="112.9" transform="rotate(-90 84.5 112.9)">VIN</text>
<text x="89.5" y="113.1" transform="rotate(-90 89.5 113.1)">3V3</text>
<text x="92.1" y="113.2" transform="rotate(-90 92.1 113.2)">+5V</text>
<text x="137.3" y="110.1">Q3</text>
<text x="137.8" y="112.6">2N2222</text>
<text x="202.1" y="110.1">Q5</text>
<text x="202.6" y="112.6">2N2222</text>
<text x="76.7" y="117.7">D0/RX</text>
<text x="88.7" y="117.7">~{RESET}</text>
<text x="76.7" y="120.3">D1/TX</text>
<text x="76.7" y="122.8">D2</text>
<text x="76.7" y="125.3">D3</text>
<text x="88.7" y="120.3">~{RESET}</text>
<text x="132.7" y="125.3">GND</text>
<text x="197.4" y="125.3">GND</text>
<text x="244.1" y="124.1">H1</text>
<text x="266.9" y="124.1">H3</text>
<text x="35.7" y="131.7">R1</text>
<text x="44.6" y="131.7">R2</text>
<text x="76.7" y="127.9">D4</text>
<text x="76.7" y="130.4">D5</text>
<text x="91.2" y="127.9">AREF</text>
<text x="244.4" y="126.6">MountingHole</text>
<text x="267.3" y="126.6">MountingHole</text>
<text x="35.9" y="134.2">10K</text>
<text x="44.8" y="134.2">10K</text>
<text x="76.7" y="135.5">D7</text>
<text x="76.7" y="133">D6</text>
<text x="93.8" y="133">A0</text>
<text x="93.8" y="135.5">A1</text>
<text x="244.1" y="135.5">H2</text>
<text x="266.9" y="135.5">H4</text>
<text x="76.7" y="138">D8</text>
<text x="76.7" y="140.6">D9</text>
<text x="76.7" y="143.1">D10</text>
<text x="93.8" y="138">A2</text>
<text x="93.8" y="140.6">A3</text>
<text x="93.8" y="143.1">A4</text>
<text x="244.4" y="138">MountingHole</text>
<text x="267.3" y="138">MountingHole</text>
<text x="76.7" y="145.7">D11</text>
<text x="76.7" y="148.2">D12</text>
<text x="93.8" y="145.7">A5</text>
<text x="93.8" y="148.2">A6</text>
<text x="244.1" y="145.7">H5</text>
<text x="244.4" y="148.2">MountingHole</text>
<text x="266.9" y="145.7">H7</text>
<text x="267.3" y="148.2">MountingHole</text>
<text x="31.1" y="150.7">GND</text>
<text x="32" y="154.6">J5</text>
<text x="76.7" y="150.7">D13</text>
<text x="87" y="154.7" transform="rotate(-90 87 154.7)">GND</text>
<text x="89.5" y="154.7" transform="rotate(-90 89.5 154.7)">GND</text>
<text x="93.8" y="150.7">A7</text>
<text x="244.1" y="155.8">H6</text>
<text x="26.1" y="157.1">Auto / Fwd / Rev</text>
<text x="91" y="158.4">A1</text>
<text x="91.5" y="160.9">Arduino_Nano_v3.x</text>
<text x="244.4" y="158.4">MountingHole</text>
<text x="86.9" y="167.3">GND</text>
<text x="52.3" y="172.3">R3</text>
<text x="61.1" y="172.3">R6</text>
<text x="70" y="172.3">R7</text>
<text x="52.4" y="174.9">10K</text>
<text x="61.3" y="174.9">10K</text>
<text x="70.3" y="174.9">330</text>
<text x="77.7" y="186.3">J6</text>
<text x="79.4" y="188.8">Direction LED (Bi-Color)</text>
<text x="47.6" y="192.7">GND</text>
</g>
</svg>
